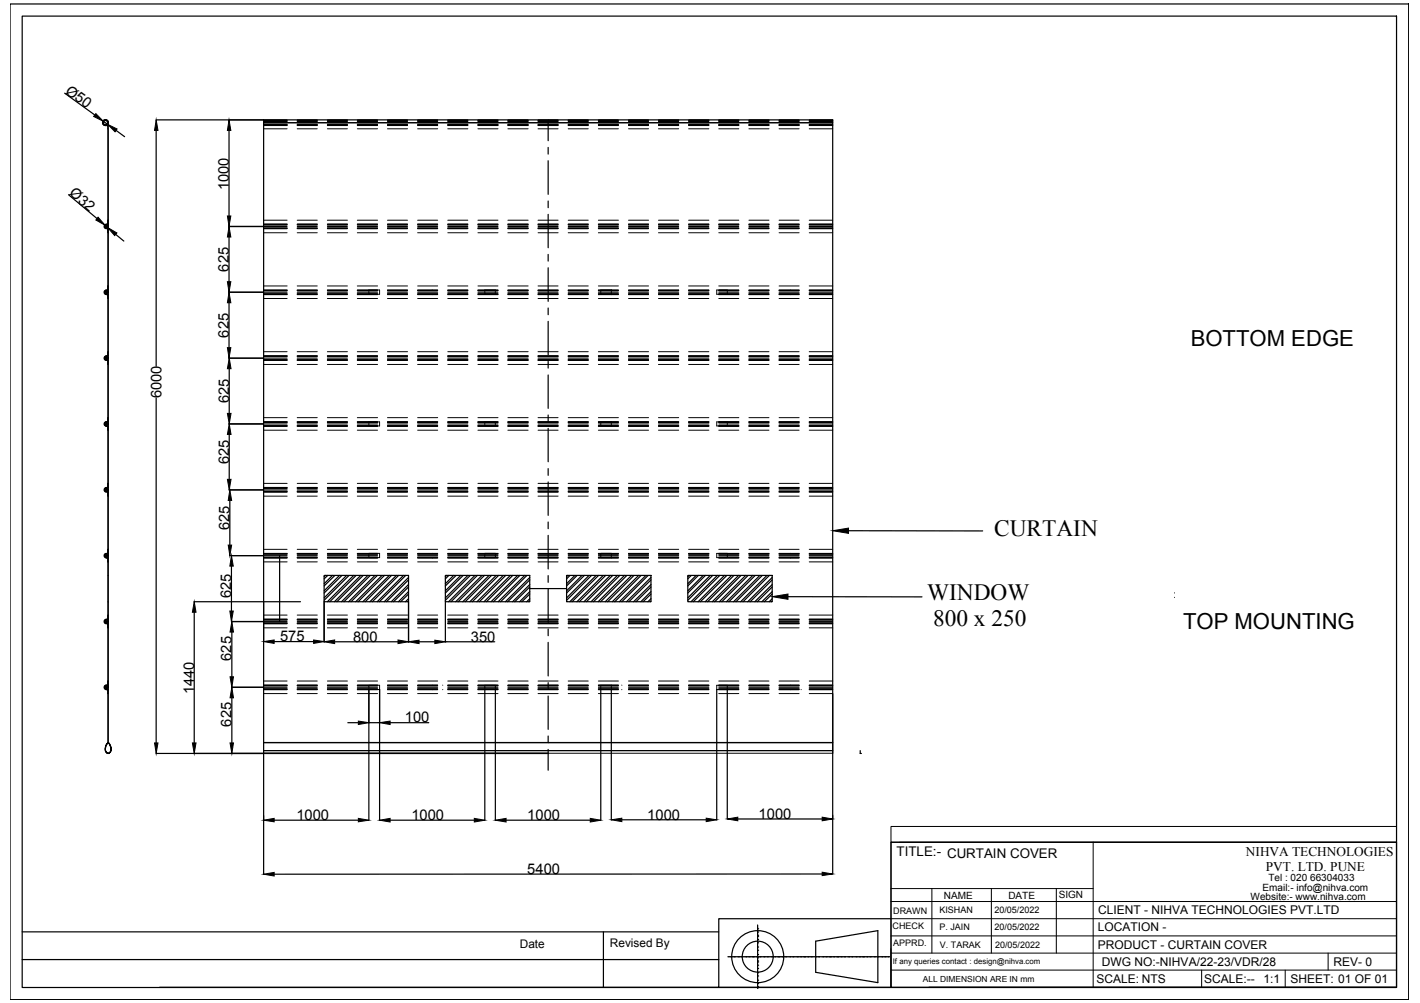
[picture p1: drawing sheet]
<svg xmlns="http://www.w3.org/2000/svg" width="297mm" height="210mm" viewBox="0 0 297 210" stroke-linecap="round" stroke-linejoin="round" font-family="sans-serif">
<!-- layer: 0 -->
<g fill="none" stroke="#000" stroke-width=".25">
<path d="M2.1 .8h292.6v208.4h-292.6zM4.6 3.4h287.5v203.3h-287.5zM13.5 19.5l6.3 4.6M21.6 25.4l.9 .6M22.6 25.7v.5l-.6 .1h.5l.1 .7v128.4v-129.7M22.6 25.7a.59 .59 0 0 0-.6-.6 .59 .59 0 0 0-.5 .6 .59 .59 0 0 0 .6 .6 .61 .61 0 0 1-.7-.6 .61 .61 0 0 1 .7-.7 .61 .61 0 0 1 .6 .7M24.3 27.3l1.8 1.3M32.7 25.1h141.5v157.8M32.7 27.3v49.4M47.9 27.3v17.9M55.1 25.1v.6h119.1M55.1 25.7v129.7"/>
<path d="M114.7 25.1v4.3M114.7 30.8v1.4M114.7 33.6v7.1M14.3 40.8l6 4.9M22 47.1l.5 .5M22.6 46.1v.8M22.6 47.8v.9M22.6 59.8v.9M24.2 49.1l1.7 1.3M47.9 47.4h7.2M47.9 49.6v9.4M114.7 42.1v1.4"/>
<path d="M114.7 44.9v6.9M114.7 53.2v1.4M114.7 56v7.1M22.6 61.6v.9M22.6 73.6v.9M22.6 75.4v.9M47.9 61.2h7.2M47.9 63.4v9.4M47.9 75h7.2M47.9 77.2v9.3M114.7 64.5v1.4M114.7 67.3v6.9"/>
<path d="M114.7 75.6v1.4M114.7 78.5v7M22.6 87.4v.9M22.6 89.2v.8M32.7 83.3v72.2M47.9 88.7h7.2M47.9 90.9v9.4M114.7 86.9v1.4M114.7 89.6v7M114.7 98.1v1.4M22.6 101.2v.9M22.6 102.9v.9"/>
<path d="M22.6 115v.9M22.6 116.7v.9M47.9 102.5h7.2M48.1 116.3h7M48.1 104.7v9.4M48.4 118.5v9.4M58.5 116.3v13.8M114.7 100.9v7M114.7 109.2v1.4M114.7 112v7.1M177.5 111.1h28.1M22.6 128.7v.9"/>
<path d="M22.6 130.5v.9M40.6 125.9h22.3M40.6 128.1v27.4M48.4 130.1h6.7M48.5 132.3v9.3M57.3 134.3h8.3M67.8 120.4h17.7v5.5h-17.7zM67.8 125.9v8.5M68.1 120.4l-.3 .3M68.6 120.4l-.8 .7M69.5 120.4l-1.7 1.8M70 134.3h13.3"/>
<path d="M70 120.4l-2.2 2.2M71 120.4l-3.2 3.2M71.5 120.4l-3.7 3.7M72.5 120.4l-4.7 4.7M73 120.4l-5.2 5.2M74 120.4l-5.5 5.5M74.5 120.4l-5.5 5.5M75.5 120.4l-5.5 5.5M76 120.4l-5.5 5.5M76.9 120.4l-5.5 5.5M77.5 120.4l-5.5 5.5M78.4 120.4l-5.5 5.5"/>
<path d="M78.9 120.4l-5.5 5.5M79.9 120.4l-5.5 5.5M80.4 120.4l-5.5 5.5M81.4 120.4l-5.5 5.5M81.9 120.4l-5.5 5.5M82.9 120.4l-5.5 5.5M83.4 120.4l-5.5 5.5M84.4 120.4l-5.5 5.5M84.9 120.4l-5.5 5.5M85.5 120.8l-5.1 5.1M85.5 122.3l-3.6 3.6M85.5 123.8l-2.2 2.1"/>
<path d="M85.5 125.3l-.7 .6M85.5 121.4l-4.7 4.5M85.5 122.8l-3.2 3.1M85.5 124.3l-1.7 1.6M85.5 125.8l-.2 .1M85.5 125.9v8.5M87.7 134.3h3.3M93.2 120.4h17.6v5.5h-17.6zM93.2 134.3h10.3M93.2 125.9v8.5M93.4 120.4l-.2 .3M93.9 120.4l-.7 .7"/>
<path d="M94.9 120.4l-1.7 1.8M95.4 120.4l-2.2 2.2M96.4 120.4l-3.2 3.2M96.9 120.4l-3.7 3.7M97.9 120.4l-4.7 4.7M98.4 120.4l-5.2 5.2M99.3 120.4l-5.5 5.5M99.9 120.4l-5.6 5.5M100.8 120.4l-5.5 5.5M101.3 120.4l-5.5 5.5M102.3 120.4l-5.5 5.5M102.8 120.4l-5.5 5.5"/>
<path d="M103.8 120.4l-5.5 5.5M104.3 120.4l-5.5 5.5M105.3 120.4l-5.5 5.5M105.8 120.4l-5.5 5.5M106.8 120.4l-5.6 5.5M107.3 120.4l-5.5 5.5M108.3 120.4l-5.6 5.5M108.7 120.4l-5.5 5.5M109.8 120.4l-5.6 5.5M110.2 120.4l-5.5 5.5M110.8 120.8l-5.1 5.1M110.8 122.3l-3.6 3.6"/>
<path d="M110.8 123.8l-2.1 2.1M110.8 125.3l-.6 .6M110.8 121.4l-4.6 4.5M110.8 122.8l-3.1 3.1M110.8 124.3l-1.6 1.6M110.8 125.8l-.2 .1M110.8 123.2h7.7M114.7 120.5v1.4M114.7 123.3v6.9M114.7 131.6v1.4M114.7 134.4v7.1M118.5 120.4h17.7v5.5h-17.7z"/>
<path d="M118.8 120.4l-.3 .3M119.2 120.4l-.7 .7M120.3 120.4l-1.8 1.8M120.7 120.4l-2.2 2.2M121.7 120.4l-3.2 3.2M122.2 120.4l-3.7 3.7M123.2 120.4l-4.7 4.7M123.7 120.4l-5.2 5.2M124.7 120.4l-5.5 5.5M125.2 120.4l-5.5 5.5M126.2 120.4l-5.5 5.5M126.7 120.4l-5.5 5.5"/>
<path d="M127.7 120.4l-5.5 5.5M128.2 120.4l-5.5 5.5M129.1 120.4l-5.5 5.5M129.7 120.4l-5.6 5.5M130.6 120.4l-5.5 5.5M131.1 120.4l-5.5 5.5M132.1 120.4l-5.5 5.5M132.6 120.4l-5.5 5.5M133.6 120.4l-5.5 5.5M134.1 120.4l-5.5 5.5M135.1 120.4l-5.5 5.5M135.6 120.4l-5.5 5.5"/>
<path d="M136.2 120.8l-5.2 5.1M136.2 122.3l-3.7 3.6M136.2 123.8l-2.1 2.1M136.2 125.3l-.7 .6M136.2 121.4l-4.6 4.5M136.2 122.8l-3.2 3.1M136.2 124.3l-1.7 1.6M136.2 125.8l-.2 .1M143.9 120.4h17.6v5.5h-17.6zM144.1 120.4l-.2 .3M144.6 120.4l-.7 .7M145.6 120.4l-1.7 1.8"/>
<path d="M146.1 120.4l-2.2 2.2M147.1 120.4l-3.2 3.2M147.6 120.4l-3.7 3.7M148.6 120.4l-4.7 4.7M149.1 120.4l-5.2 5.2M150.1 120.4l-5.5 5.5M150.6 120.4l-5.6 5.5M151.5 120.4l-5.5 5.5M152 120.4l-5.5 5.5M153 120.4l-5.5 5.5M153.5 120.4l-5.5 5.5M154.5 120.4l-5.5 5.5"/>
<path d="M155 120.4l-5.5 5.5M156 120.4l-5.5 5.5M156.5 120.4l-5.5 5.5M157.5 120.4l-5.5 5.5M158 120.4l-5.5 5.5M158.9 120.4l-5.5 5.5M159.5 120.4l-5.5 5.5M160.4 120.4l-5.5 5.5M160.9 120.4l-5.5 5.5M161.5 120.8l-5.1 5.1M161.5 122.3l-3.6 3.6M161.5 123.8l-2.1 2.1"/>
<path d="M161.5 125.3l-.6 .6M161.5 121.4l-4.6 4.5M161.5 122.8l-3.1 3.1M161.5 124.3l-1.6 1.6M161.5 125.8l-.1 .1M164.8 124.9h28.1M22.4 155.6l.2-.2a1.47 1.47 0 0 0-.1 2.2l.1 .1-.1-.1a1.12 1.12 0 0 1-.3-1.6zM22.6 142.5v.9M22.6 144.3v.8M22.6 155.4a1.26 1.26 0 0 1 0 2.3v-.1a1.02 1.02 0 0 0 .4-1.6zM32.7 157.7h82h-59.6M48.5 143.8h6.6"/>
<path d="M48.5 146v9.5M55.1 157.1v.6M55.1 157.7v25.3M72.8 151.2h2.2M77.2 144.3v27.3M77.2 151.2h2.2M79.4 144.3v27.3M81.6 151.2h8.1M101.4 144.3v27.3M103.6 144.3v27.3M114.7 142.9v1.4M114.7 145.7v6.9"/>
<path d="M114.7 154v1.4M114.7 156.8v4.4M125.7 144.3v27.3M127.9 144.3v27.3M149.9 144.3v27.3M152.1 144.3v27.1M174.2 155.4h-119.1v1.7h119.1M179.9 157.7h.1M179.9 157.1v.6M57.3 171.6h17.7M81.6 171.6h17.6M105.9 171.6h17.6"/>
<path d="M130.1 171.6h17.6M154.3 171.4h17.7M186.4 176.3h105.7v30.3h-105.7zM4.6 195h145.8M126.2 195v11.7M158.5 200v.2M158.5 199.8h.1M158.5 199.1v.4M158.5 198.9h.1M158.5 198.4v.3M158.5 198.2h.1M158.5 197.7v.3"/>
<path d="M158.5 197.5v.2M158.5 197.3h.1M158.5 196.8v.3M158.5 196.6h.1M158.5 196.2v.2M158.5 195.9h.1M158.5 195.7h.1M158.5 195.3v.2M158.5 195.1h.1M158.5 194.6v.2M158.5 194.4h.1M158.5 194v.2"/>
<path d="M158.5 193.7v.3M158.5 193.6v.1M158.5 194.2v.1M158.5 194.4v.1M158.5 194.9v.1M158.5 195.1v.1M158.5 195.6v.1M158.5 195.8v.1M158.5 196v.1M158.5 196.5v.1M158.5 196.7v.1M158.5 197.1v.2"/>
<path d="M158.5 197.3v.2M158.5 198v.1M158.5 198.2v.2M158.5 198.7v.1M158.5 198.9v.1M158.5 199.6v.1M158.5 199.8v.1M170.6 197l13-2.2v10.8l-13-2.1zM172 182.9l-114.7 .1M186.4 192.3h-36v14.3h-117M4.6 200.8h145.8M150.4 206.6h36"/>
<path d="M152.3 200.2h.1M152.4 200.2h.5M152.9 200.2h.1M152.9 200.2h.2M153.1 200.2h.4M153.6 200.2h.1M153.8 200.2h.6M154.5 200.2h.1M154.7 200.2h.4M155.1 200.2h.1M155.2 200.2h.1M155.3 200.2h.3"/>
<path d="M155.6 200.2h.4M156 200.2h.1M156.1 200.2h.1M156.2 200.2h.3M156.5 200.2h.2M156.7 200.2h.1M156.7 200.2h.2M156.9 200.2h.3M157.2 200.2h.1M157.4 200.2h.1M157.4 200.2h.2M157.6 200.2h.1"/>
<path d="M157.6 200.2h.2M157.8 200.2h.3M158.1 200.2h.1M158.3 200.2h.1M158.5 200.2h.2M158.5 206.7h.1M158.5 206.5h.1M158.5 206v.3M158.5 205.8h.1M158.5 205.3v.3M158.5 205.1h.1M158.5 204.8v.3"/>
<path d="M158.5 204.5v.2M158.5 204.2h.1M158.5 203.8v.4M158.5 203.6h.1M158.5 203.1v.4M158.5 202.9v.2M158.5 202.7h.1M158.5 202.2v.4M158.5 202h.1M158.5 201.5v.5M158.5 201.3h.1M158.5 201.1h.1"/>
<path d="M158.5 200.6v.5M158.5 200.4h.1M158.5 200.3v.1M158.5 200.5v.1M158.5 201.2v.1M158.5 201.4v.1M158.5 202v.2M158.5 202.7v.1M158.5 203.6v.1M158.5 204.3v.1M158.5 205.2v.1M158.5 205.6v.2"/>
<path d="M158.5 205.9v.1M158.5 206.3v.1M158.5 206.5v.2M158.5 206.7v.2M158.8 200.2h.1M158.9 200.2h.1M159 200.2h.3M159.4 200.2h.2M159.7 200.2h.1M159.8 200.2h.1M159.9 200.2h.4M160.3 200.2h.2"/>
<path d="M160.5 200.2h.1M160.6 200.2h.4M161 200.2h.2M161.2 200.2h.2M161.4 200.2h.1M161.4 200.2h.5M161.9 200.2h.1M162.1 200.2h.1M162.1 200.2h.4M162.6 200.2h.1M162.8 200.2h.1M163 200.2h.1"/>
<path d="M163 200.2h.4M163.5 200.2h.1M163.6 200.2h.1M163.7 200.2h.1M163.9 200.2h.2M164.2 200.2h.1M164.3 200.2h.1M164.4 200.2h.1M164.5 200.2h.2M164.7 200.2h.3M165 200.2h.2M165.2 200.2h.1"/>
<path d="M165.3 200.2h.1M165.4 200.2h.3M165.7 200.2h.1M165.9 200.2h.1M165.9 200.2h.2M166.1 200.2h.3M166.4 200.2h.2M166.6 200.2h.1M166.8 200.2h.1M167 200.2h.2M167.3 200.2h.1M167.5 200.2h.1"/>
<path d="M167.7 200.2h.2M168 200.2h.1M168.1 200.2h.1M168.2 200.2h.1M168.3 200.2h.1M168.4 200.2h.1M168.6 200.2h.2M168.9 200.2h.1M169 200.2h.1M169.1 200.2h.1M169.2 200.2h.3M169.5 200.2h.2"/>
<path d="M169.7 200.2h.1M169.7 200.2h.2M169.9 200.2h.2M170.1 200.2h.3M170.4 200.2h.1M170.6 200.2h.1M170.6 200.2h.2M170.8 200.2h.3M171.1 200.2h.1M171.3 200.2h.1M171.5 200.2h.4M172 200.2h.1"/>
<path d="M172.2 200.2h.1M172.4 200.2h.2M172.7 200.2h.1M172.8 200.2h.1M172.9 200.2h.1M173 200.2h.3M173.3 200.2h.2M173.5 200.2h.1M173.6 200.2h.1M173.7 200.2h.1M173.8 200.2h.1M173.9 200.2h.3"/>
<path d="M174.2 200.2h.2M174.4 200.2h.1M174.4 200.2h.2M174.6 200.2h.3M174.9 200.2h.1M175.1 200.2h.1M175.3 200.2h.1M175.3 200.2h.2M175.5 200.2h.3M175.8 200.2h.1M176 200.2h.1M176.2 200.2h.2"/>
<path d="M176.5 200.2h.1M176.6 200.2h.1M176.7 200.2h.1M176.9 200.2h.4M177.4 200.2h.1M177.5 200.2h.1M177.6 200.2h.1M177.7 200.2h.5M178.2 200.2h.1M178.3 200.2h.1M178.4 200.2h.7M179.1 200.2h.1"/>
<path d="M179.1 200.2h.2M179.3 200.2h.4M179.8 200.2h.1M180 200.2h.4M180.5 200.2h.1M180.7 200.2h.1M180.9 200.2h.4M181.3 200.2h.1M181.4 200.2h.1M181.6 200.2h.4M182 200.2h.1M182.1 200.2h.1"/>
<path d="M182.2 200.2h.2M182.4 200.2h.5M182.9 200.2h.1M183 200.2h.1M183.1 200.2h.3M183.4 200.2h.1M183.6 200.2h.1M183.6 200.2h.2M183.8 200.2h.3M184.1 200.2h.2M184.3 200.2h.1M184.5 200.2h.1"/>
<path d="M184.7 200.2h.2M185 200.2h.1M185.2 200.2h.1M185.4 200.2h.2M185.7 200.2h.1M185.8 200.2h.1M185.9 200.2h.1M194.3 206.6h97.8"/>
<circle cx="22.1" cy="25.7" r=".57"/>
<circle cx="22.1" cy="25.7" r=".44"/>
<circle cx="22.3" cy="47.4" r=".36"/>
<circle cx="22.3" cy="47.4" r=".28"/>
<circle cx="22.3" cy="47.4" r=".06"/>
<circle cx="22.3" cy="61.1" r=".36"/>
<circle cx="22.3" cy="74.9" r=".36"/>
<circle cx="22.3" cy="74.9" r=".28"/>
<circle cx="22.3" cy="61.1" r=".28"/>
<circle cx="22.3" cy="61.1" r=".06"/>
<circle cx="22.3" cy="74.9" r=".06"/>
<circle cx="22.3" cy="88.7" r=".36"/>
<circle cx="22.3" cy="88.7" r=".28"/>
<circle cx="22.3" cy="88.7" r=".06"/>
<circle cx="22.3" cy="116.3" r=".36"/>
<circle cx="22.3" cy="102.5" r=".36"/>
<circle cx="22.3" cy="116.3" r=".28"/>
<circle cx="22.3" cy="102.5" r=".28"/>
<circle cx="22.3" cy="102.5" r=".06"/>
<circle cx="22.3" cy="116.3" r=".06"/>
<circle cx="22.3" cy="130.1" r=".36"/>
<circle cx="22.3" cy="130.1" r=".28"/>
<circle cx="22.3" cy="130.1" r=".06"/>
<circle cx="22.3" cy="143.8" r=".36"/>
<circle cx="22.3" cy="143.8" r=".28"/>
<circle cx="22.3" cy="143.8" r=".06"/>
<circle cx="158.5" cy="200.2" r="5.4"/>
<circle cx="158.5" cy="200.2" r="3.2"/>
</g>
<g fill="none" stroke="#000" stroke-width=".21">
<path d="M55.1 27h5M55.1 25.7h119.1M55.1 26.2h5M55.1 25.1h5M55.1 26.1h5M55.1 25.3h5M55.1 26h5M55.1 25.4h5M62.2 27h4.2M62.2 26.2h4.2M62.2 25.1h4.2M62.2 26.1h4.2"/>
<path d="M62.2 25.3h4.2M62.2 26h4.2M62.2 25.4h4.2M68.5 27h4.2M68.5 26.2h4.2M68.5 25.1h4.2M68.5 26.1h4.2M68.5 25.3h4.2M68.5 26h4.2M68.5 25.4h4.2M74.7 27h4.3M74.7 26.2h4.3"/>
<path d="M74.7 25.1h4.3M74.7 26.1h4.3M74.7 25.3h4.3M74.7 26h4.3M74.7 25.4h4.3M81.1 27h4.1M81.1 26.2h4.1M81.1 25.1h4.1M81.1 26.1h4.1M81.1 25.3h4.1M81.1 26h4.1M81.1 25.4h4.1"/>
<path d="M87.4 27h4.2M87.4 26.2h4.2M87.4 25.1h4.2M87.4 26.1h4.2M87.4 25.3h4.2M87.4 26h4.2M87.4 25.4h4.2M93.7 27h4.2M93.7 26.2h4.2M93.7 25.1h4.2M93.7 26.1h4.2M93.7 25.3h4.2"/>
<path d="M93.7 26h4.2M93.7 25.4h4.2M100 27h4.2M100 26.2h4.2M100 25.1h4.2M100 26.1h4.2M100 25.3h4.2M100 26h4.2M100 25.4h4.2M106.2 27h4.3M106.2 26.2h4.3M106.2 25.1h4.3"/>
<path d="M106.2 26.1h4.3M106.2 25.3h4.3M106.2 26h4.3M106.2 25.4h4.3M112.6 27h4.1M112.6 26.2h4.1M112.6 25.1h4.1M112.6 26.1h4.1M112.6 25.3h4.1M112.6 26h4.1M112.6 25.4h4.1M118.9 27h4.1"/>
<path d="M118.9 26.2h4.1M118.9 25.1h4.1M118.9 26.1h4.1M118.9 25.3h4.1M118.9 26h4.1M118.9 25.4h4.1M125.2 27h4.2M125.2 26.2h4.2M125.2 25.1h4.2M125.2 26.1h4.2M125.2 25.3h4.2M125.2 26h4.2"/>
<path d="M125.2 25.4h4.2M131.5 27h4.2M131.5 26.2h4.2M131.5 25.1h4.2M131.5 26.1h4.2M131.5 25.3h4.2M131.5 26h4.2M131.5 25.4h4.2M137.7 27h4.3M137.7 26.2h4.3M137.7 25.1h4.3M137.7 26.1h4.3"/>
<path d="M137.7 25.3h4.3M137.7 26h4.3M137.7 25.4h4.3M144 27h4.3M144 26.2h4.3M144 25.1h4.3M144 26.1h4.3M144 25.3h4.3M144 26h4.3M144 25.4h4.3M150.4 27h4.1M150.4 26.2h4.1"/>
<path d="M150.4 25.1h4.1M150.4 26.1h4.1M150.4 25.3h4.1M150.4 26h4.1M150.4 25.4h4.1M156.7 27h4.2M156.7 26.2h4.2M156.7 25.1h4.2M156.7 26.1h4.2M156.7 25.3h4.2M156.7 26h4.2M156.7 25.4h4.2"/>
<path d="M163 27h4.2M163 26.2h4.2M163 25.1h4.2M163 26.1h4.2M163 25.3h4.2M163 26h4.2M163 25.4h4.2M169.3 27h4.9M169.3 26.2h4.9M169.3 25.1h4.9M169.3 26.1h4.9M169.3 25.3h4.9"/>
<path d="M169.3 26h4.9M169.3 25.4h4.9M22.3 47.4h.3M22.6 46.1l-.1 .8h-.3a.49 .49 0 0 0-.4 .5 .49 .49 0 0 0 .4 .5h.3l.1 .8M22.6 46.9h-.3a.45 .45 0 0 0-.5 .5 .45 .45 0 0 0 .5 .4h.3M22.6 59.8l-.1 .9h-.3a.49 .49 0 0 0-.4 .5 .49 .49 0 0 0 .4 .5h.3l.1 .8M55.1 46.9h5M55.1 59.8h5M55.1 47.8h5M55.1 48.7h5M55.1 46.1h5M55.1 47.9h5"/>
<path d="M55.1 47.7h5M55.1 47h5M55.1 47.1h5M55.1 47.4h5M62.2 46.9h4.2M62.2 59.8h4.2M62.2 47.8h4.2M62.2 48.7h4.2M62.2 46.1h4.2M62.2 47.9h4.2M62.2 47.7h4.2M62.2 47h4.2"/>
<path d="M62.2 47.1h4.2M62.2 47.4h4.2M68.5 46.9h4.2M68.5 59.8h4.2M68.5 47.8h4.2M68.5 48.7h4.2M68.5 46.1h4.2M68.5 47.9h4.2M68.5 47.7h4.2M68.5 47h4.2M68.5 47.1h4.2M68.5 47.4h4.2"/>
<path d="M74.7 46.9h4.3M74.7 59.8h4.3M74.7 47.8h4.3M74.7 48.7h4.3M74.7 46.1h4.3M74.7 47.9h4.3M74.7 47.7h4.3M74.7 47h4.3M74.7 47.1h4.3M74.7 47.4h4.3M81.1 46.9h4.1M81.1 59.8h4.1"/>
<path d="M81.1 47.8h4.1M81.1 48.7h4.1M81.1 46.1h4.1M81.1 47.9h4.1M81.1 47.7h4.1M81.1 47h4.1M81.1 47.1h4.1M81.1 47.4h4.1M87.4 46.9h4.2M87.4 59.8h4.2M87.4 47.8h4.2M87.4 48.7h4.2"/>
<path d="M87.4 46.1h4.2M87.4 47.9h4.2M87.4 47.7h4.2M87.4 47h4.2M87.4 47.1h4.2M87.4 47.4h4.2M93.7 46.9h4.2M93.7 59.8h4.2M93.7 47.8h4.2M93.7 48.7h4.2M93.7 46.1h4.2M93.7 47.9h4.2"/>
<path d="M93.7 47.7h4.2M93.7 47h4.2M93.7 47.1h4.2M93.7 47.4h4.2M100 46.9h4.2M100 59.8h4.2M100 47.8h4.2M100 48.7h4.2M100 46.1h4.2M100 47.9h4.2M100 47.7h4.2M100 47h4.2"/>
<path d="M100 47.1h4.2M100 47.4h4.2M106.2 46.9h4.3M106.2 59.8h4.3M106.2 47.8h4.3M106.2 48.7h4.3M106.2 46.1h4.3M106.2 47.9h4.3M106.2 47.7h4.3M106.2 47h4.3M106.2 47.1h4.3M106.2 47.4h4.3"/>
<path d="M112.6 46.9h4.1M112.6 59.8h4.1M112.6 47.8h4.1M112.6 48.7h4.1M112.6 46.1h4.1M112.6 47.9h4.1M112.6 47.7h4.1M112.6 47h4.1M112.6 47.1h4.1M112.6 47.4h4.1M118.9 46.9h4.1M118.9 59.8h4.1"/>
<path d="M118.9 47.8h4.1M118.9 48.7h4.1M118.9 46.1h4.1M118.9 47.9h4.1M118.9 47.7h4.1M118.9 47h4.1M118.9 47.1h4.1M118.9 47.4h4.1M125.2 46.9h4.2M125.2 59.8h4.2M125.2 47.8h4.2M125.2 48.7h4.2"/>
<path d="M125.2 46.1h4.2M125.2 47.9h4.2M125.2 47.7h4.2M125.2 47h4.2M125.2 47.1h4.2M125.2 47.4h4.2M131.5 46.9h4.2M131.5 59.8h4.2M131.5 47.8h4.2M131.5 48.7h4.2M131.5 46.1h4.2M131.5 47.9h4.2"/>
<path d="M131.5 47.7h4.2M131.5 47h4.2M131.5 47.1h4.2M131.5 47.4h4.2M137.7 46.9h4.3M137.7 59.8h4.3M137.7 47.8h4.3M137.7 48.7h4.3M137.7 46.1h4.3M137.7 47.9h4.3M137.7 47.7h4.3M137.7 47h4.3"/>
<path d="M137.7 47.1h4.3M137.7 47.4h4.3M144 46.9h4.3M144 59.8h4.3M144 47.8h4.3M144 48.7h4.3M144 46.1h4.3M144 47.9h4.3M144 47.7h4.3M144 47h4.3M144 47.1h4.3M144 47.4h4.3"/>
<path d="M150.4 46.9h4.1M150.4 59.8h4.1M150.4 47.8h4.1M150.4 48.7h4.1M150.4 46.1h4.1M150.4 47.9h4.1M150.4 47.7h4.1M150.4 47h4.1M150.4 47.1h4.1M150.4 47.4h4.1M156.7 46.9h4.2M156.7 59.8h4.2"/>
<path d="M156.7 47.8h4.2M156.7 48.7h4.2M156.7 46.1h4.2M156.7 47.9h4.2M156.7 47.7h4.2M156.7 47h4.2M156.7 47.1h4.2M156.7 47.4h4.2M163 46.9h4.2M163 59.8h4.2M163 47.8h4.2M163 48.7h4.2"/>
<path d="M163 46.1h4.2M163 47.9h4.2M163 47.7h4.2M163 47h4.2M163 47.1h4.2M163 47.4h4.2M169.3 46.9h4.9M169.3 59.8h4.9M169.3 47.8h4.9M169.3 48.7h4.9M169.3 46.1h4.9M169.3 47.9h4.9"/>
<path d="M169.3 47.7h4.9M169.3 47h4.9M169.3 47.1h4.9M169.3 47.4h4.9M22.2 60.7h.1M22.2 61.6v.1M22.3 61.2h.3M22.3 75h.3M22.6 73.6l-.1 .9h-.3a.49 .49 0 0 0-.4 .4 .49 .49 0 0 0 .4 .5h.3l.1 .9M22.6 74.5h-.3a.45 .45 0 0 0-.5 .4 .45 .45 0 0 0 .5 .5h.3M22.6 60.7h-.3a.44 .44 0 0 0-.5 .5 .44 .44 0 0 0 .5 .4h.3M55.1 74.5h5"/>
<path d="M55.1 61.6h5M55.1 75.4h5M55.1 76.3h5M55.1 73.6h5M55.1 62.5h5M55.1 60.7h5M55.1 61.7h5M55.1 75.3h5M55.1 74.6h5M55.1 74.7h5M55.1 61.5h5M55.1 60.8h5"/>
<path d="M55.1 60.9h5M55.1 61.2h5M55.1 75h5M62.2 74.5h4.2M62.2 61.6h4.2M62.2 75.4h4.2M62.2 76.3h4.2M62.2 73.6h4.2M62.2 62.5h4.2M62.2 60.7h4.2M62.2 61.7h4.2M62.2 75.3h4.2"/>
<path d="M62.2 74.6h4.2M62.2 74.7h4.2M62.2 61.5h4.2M62.2 60.8h4.2M62.2 60.9h4.2M62.2 61.2h4.2M62.2 75h4.2M68.5 74.5h4.2M68.5 61.6h4.2M68.5 75.4h4.2M68.5 76.3h4.2M68.5 73.6h4.2"/>
<path d="M68.5 62.5h4.2M68.5 60.7h4.2M68.5 61.7h4.2M68.5 75.3h4.2M68.5 74.6h4.2M68.5 74.7h4.2M68.5 61.5h4.2M68.5 60.8h4.2M68.5 60.9h4.2M68.5 61.2h4.2M68.5 75h4.2M74.7 74.5h4.3"/>
<path d="M74.7 60.7h4.7v.9h-4.7M74.7 75.4h4.3M74.7 76.3h4.3M74.7 73.6h4.3M74.7 62.5h4.3M74.7 61.7h4.3M74.7 75.3h4.3M74.7 74.6h4.3M74.7 74.7h4.3M74.7 61.5h4.3M74.7 60.8h4.3M74.7 60.9h4.3"/>
<path d="M74.7 61.2h4.3M74.7 75h4.3M77.2 60.7v.9M81.1 74.5h4.1M81.1 61.6h4.1M81.1 75.4h4.1M81.1 76.3h4.1M81.1 73.6h4.1M81.1 62.5h4.1M81.1 60.7h4.1M81.1 61.7h4.1M81.1 75.3h4.1"/>
<path d="M81.1 74.6h4.1M81.1 74.7h4.1M81.1 61.5h4.1M81.1 60.8h4.1M81.1 60.9h4.1M81.1 61.2h4.1M81.1 75h4.1M87.4 74.5h4.2M87.4 61.6h4.2M87.4 75.4h4.2M87.4 76.3h4.2M87.4 73.6h4.2"/>
<path d="M87.4 62.5h4.2M87.4 60.7h4.2M87.4 61.7h4.2M87.4 75.3h4.2M87.4 74.6h4.2M87.4 74.7h4.2M87.4 61.5h4.2M87.4 60.8h4.2M87.4 60.9h4.2M87.4 61.2h4.2M87.4 75h4.2M90.4 60.7h.1"/>
<path d="M90.4 61.6v.1M93.7 74.5h4.2M93.7 61.6h4.2M93.7 75.4h4.2M93.7 76.3h4.2M93.7 73.6h4.2M93.7 62.5h4.2M93.7 60.7h4.2M93.7 61.7h4.2M93.7 75.3h4.2M93.7 74.6h4.2M93.7 74.7h4.2"/>
<path d="M93.7 61.5h4.2M93.7 60.8h4.2M93.7 60.9h4.2M93.7 61.2h4.2M93.7 75h4.2M100 74.5h4.2M100 61.6h4.2M100 75.4h4.2M100 76.3h4.2M100 73.6h4.2M100 62.5h4.2M100 60.7h4.2"/>
<path d="M100 61.7h4.2M100 75.3h4.2M100 74.6h4.2M100 74.7h4.2M100 61.5h4.2M100 60.8h4.2M100 60.9h4.2M100 61.2h4.2M100 75h4.2M101.4 60.7v.9M103.6 60.7v.9M106.2 74.5h4.3"/>
<path d="M106.2 61.6h4.3M106.2 75.4h4.3M106.2 76.3h4.3M106.2 73.6h4.3M106.2 62.5h4.3M106.2 60.7h4.3M106.2 61.7h4.3M106.2 75.3h4.3M106.2 74.6h4.3M106.2 74.7h4.3M106.2 61.5h4.3M106.2 60.8h4.3"/>
<path d="M106.2 60.9h4.3M106.2 61.2h4.3M106.2 75h4.3M112.6 74.5h4.1M112.6 61.6h4.1M112.6 75.4h4.1M112.6 76.3h4.1M112.6 73.6h4.1M112.6 62.5h4.1M112.6 60.7h4.1M112.6 61.7h4.1M112.6 75.3h4.1"/>
<path d="M112.6 74.6h4.1M112.6 74.7h4.1M112.6 61.5h4.1M112.6 60.8h4.1M112.6 60.9h4.1M112.6 61.2h4.1M112.6 75h4.1M118.9 74.5h4.1M118.9 61.6h4.1M118.9 75.4h4.1M118.9 76.3h4.1M118.9 73.6h4.1"/>
<path d="M118.9 62.5h4.1M118.9 60.7h4.1M118.9 61.7h4.1M118.9 75.3h4.1M118.9 74.6h4.1M118.9 74.7h4.1M118.9 61.5h4.1M118.9 60.8h4.1M118.9 60.9h4.1M118.9 61.2h4.1M118.9 75h4.1M125.2 74.5h4.2"/>
<path d="M125.2 61.6h4.2M125.2 75.4h4.2M125.2 76.3h4.2M125.2 73.6h4.2M125.2 62.5h4.2M125.2 60.7h4.2M125.2 61.7h4.2M125.2 75.3h4.2M125.2 74.6h4.2M125.2 74.7h4.2M125.2 61.5h4.2M125.2 60.8h4.2"/>
<path d="M125.2 60.9h4.2M125.2 61.2h4.2M125.2 75h4.2M125.7 60.7v.9M127.9 60.7v1M131.5 74.5h4.2M131.5 61.6h4.2M131.5 75.4h4.2M131.5 76.3h4.2M131.5 73.6h4.2M131.5 62.5h4.2M131.5 60.7h4.2"/>
<path d="M131.5 61.7h4.2M131.5 75.3h4.2M131.5 74.6h4.2M131.5 74.7h4.2M131.5 61.5h4.2M131.5 60.8h4.2M131.5 60.9h4.2M131.5 61.2h4.2M131.5 75h4.2M137.7 74.5h4.3M137.7 61.6h4.3M137.7 75.4h4.3"/>
<path d="M137.7 76.3h4.3M137.7 73.6h4.3M137.7 62.5h4.3M137.7 60.7h4.3M137.7 61.7h4.3M137.7 75.3h4.3M137.7 74.6h4.3M137.7 74.7h4.3M137.7 61.5h4.3M137.7 60.8h4.3M137.7 60.9h4.3M137.7 61.2h4.3"/>
<path d="M137.7 75h4.3M144 74.5h4.3M144 61.6h4.3M144 75.4h4.3M144 76.3h4.3M144 73.6h4.3M144 62.5h4.3M144 60.7h4.3M144 61.7h4.3M144 75.3h4.3M144 74.6h4.3M144 74.7h4.3"/>
<path d="M144 61.5h4.3M144 60.8h4.3M144 60.9h4.3M144 61.2h4.3M144 75h4.3M150.4 74.5h4.1M150.4 75.4h4.1M150.4 76.3h4.1M150.4 73.6h4.1M150.4 62.5h4.1M150.4 61.7h4.1M150.4 75.3h4.1"/>
<path d="M150.4 74.6h4.1M150.4 74.7h4.1M150.4 61.5h4.1M150.4 60.8h4.1M150.4 60.9h4.1M150.4 61.2h4.1M150.4 75h4.1M152.1 60.7v.9M154.5 60.7h-4.6v.9h4.6M156.7 74.5h4.2M156.7 61.6h4.2M156.7 75.4h4.2"/>
<path d="M156.7 76.3h4.2M156.7 73.6h4.2M156.7 62.5h4.2M156.7 60.7h4.2M156.7 61.7h4.2M156.7 75.3h4.2M156.7 74.6h4.2M156.7 74.7h4.2M156.7 61.5h4.2M156.7 60.8h4.2M156.7 60.9h4.2M156.7 61.2h4.2"/>
<path d="M156.7 75h4.2M163 74.5h4.2M163 61.6h4.2M163 75.4h4.2M163 76.3h4.2M163 73.6h4.2M163 62.5h4.2M163 60.7h4.2M163 61.7h4.2M163 75.3h4.2M163 74.6h4.2M163 74.7h4.2"/>
<path d="M163 61.5h4.2M163 60.8h4.2M163 60.9h4.2M163 61.2h4.2M163 75h4.2M165.4 60.7h.1M165.4 61.6v.1M169.3 74.5h4.9M169.3 61.6h4.9M169.3 75.4h4.9M169.3 76.3h4.9M169.3 73.6h4.9"/>
<path d="M169.3 62.5h4.9M169.3 60.7h4.9M169.3 61.7h4.9M169.3 75.3h4.9M169.3 74.6h4.9M169.3 74.7h4.9M169.3 61.5h4.9M169.3 60.8h4.9M169.3 60.9h4.9M169.3 61.2h4.9M169.3 75h4.9M22.2 89.2h.3l.1 .8"/>
<path d="M22.2 88.3h.1M22.2 89.2h.1M22.3 88.7h.3M22.6 87.4l-.1 .9h-.3a.49 .49 0 0 0-.4 .4 .49 .49 0 0 0 .4 .5M22.6 88.3h-.3a.44 .44 0 0 0-.5 .4 .44 .44 0 0 0 .5 .5h.3M55.1 89.2h5M55.1 90h5M55.1 88.3h5M55.1 87.4h5M55.1 89.1h5M55.1 88.4h5M55.1 89h5"/>
<path d="M55.1 88.7h5M62.2 89.2h4.2M62.2 90h4.2M62.2 88.3h4.2M62.2 87.4h4.2M62.2 89.1h4.2M62.2 88.4h4.2M62.2 89h4.2M62.2 88.7h4.2M68.5 89.2h4.2M68.5 90h4.2M68.5 88.3h4.2"/>
<path d="M68.5 87.4h4.2M68.5 89.1h4.2M68.5 88.4h4.2M68.5 89h4.2M68.5 88.7h4.2M74.7 88.3h4.7v.8l-4.7 .1M74.7 89.2h4.3M74.7 90h4.3M74.7 87.4h4.3M74.7 89.1h4.3M74.7 88.4h4.3M74.7 89h4.3"/>
<path d="M74.7 88.7h4.3M77.2 88.3v.8M81.1 89.2h4.1M81.1 90h4.1M81.1 88.3h4.1M81.1 87.4h4.1M81.1 89.1h4.1M81.1 88.4h4.1M81.1 89h4.1M81.1 88.7h4.1M87.4 89.2h4.2M87.4 90h4.2"/>
<path d="M87.4 88.3h4.2M87.4 87.4h4.2M87.4 89.1h4.2M87.4 88.4h4.2M87.4 89h4.2M87.4 88.7h4.2M90.4 88.3h.1M90.4 89.2h.1M93.7 89.2h4.2M93.7 90h4.2M93.7 88.3h4.2M93.7 87.4h4.2"/>
<path d="M93.7 89.1h4.2M93.7 88.4h4.2M93.7 89h4.2M93.7 88.7h4.2M100 89.2h4.2M100 90h4.2M100 88.3h4.2M100 87.4h4.2M100 89.1h4.2M100 88.4h4.2M100 89h4.2M100 88.7h4.2"/>
<path d="M101.4 88.3v.8M103.6 88.3v.8M106.2 89.2h4.3M106.2 90h4.3M106.2 88.3h4.3M106.2 87.4h4.3M106.2 89.1h4.3M106.2 88.4h4.3M106.2 89h4.3M106.2 88.7h4.3M112.6 89.2h4.1M112.6 90h4.1"/>
<path d="M112.6 88.3h4.1M112.6 87.4h4.1M112.6 89.1h4.1M112.6 88.4h4.1M112.6 89h4.1M112.6 88.7h4.1M118.9 89.2h4.1M118.9 90h4.1M118.9 88.3h4.1M118.9 87.4h4.1M118.9 89.1h4.1M118.9 88.4h4.1"/>
<path d="M118.9 89h4.1M118.9 88.7h4.1M125.2 89.2h4.2M125.2 90h4.2M125.2 88.3h4.2M125.2 87.4h4.2M125.2 89.1h4.2M125.2 88.4h4.2M125.2 89h4.2M125.2 88.7h4.2M125.7 88.3v.8M127.9 88.3v.9"/>
<path d="M131.5 89.2h4.2M131.5 90h4.2M131.5 88.3h4.2M131.5 87.4h4.2M131.5 89.1h4.2M131.5 88.4h4.2M131.5 89h4.2M131.5 88.7h4.2M137.7 89.2h4.3M137.7 90h4.3M137.7 88.3h4.3M137.7 87.4h4.3"/>
<path d="M137.7 89.1h4.3M137.7 88.4h4.3M137.7 89h4.3M137.7 88.7h4.3M144 89.2h4.3M144 90h4.3M144 88.3h4.3M144 87.4h4.3M144 89.1h4.3M144 88.4h4.3M144 89h4.3M144 88.7h4.3"/>
<path d="M150.4 89.2h4.1M150.4 90h4.1M150.4 87.4h4.1M150.4 89.1h4.1M150.4 88.4h4.1M150.4 89h4.1M150.4 88.7h4.1M152.1 88.3v.8M154.5 88.3h-4.6v.8l4.6 .1M156.7 89.2h4.2M156.7 90h4.2M156.7 88.3h4.2"/>
<path d="M156.7 87.4h4.2M156.7 89.1h4.2M156.7 88.4h4.2M156.7 89h4.2M156.7 88.7h4.2M163 89.2h4.2M163 90h4.2M163 88.3h4.2M163 87.4h4.2M163 89.1h4.2M163 88.4h4.2M163 89h4.2"/>
<path d="M163 88.7h4.2M165.4 88.3h.1M165.4 89.2h.1M169.3 89.2h4.9M169.3 90h4.9M169.3 88.3h4.9M169.3 87.4h4.9M169.3 89.1h4.9M169.3 88.4h4.9M169.3 89h4.9M169.3 88.7h4.9M22.2 115.8a.49 .49 0 0 0-.4 .5 .49 .49 0 0 0 .4 .5"/>
<path d="M22.2 116.8h.3l.1 .8M22.2 115.8l.4 .1M22.2 115.8v.1M22.2 116.7v.1M22.3 115.9a.44 .44 0 0 0-.5 .4 .44 .44 0 0 0 .5 .4h.3M22.3 102.5h.3M22.3 116.3h.3M22.6 101.2l-.1 .8h-.3a.49 .49 0 0 0-.4 .5 .49 .49 0 0 0 .4 .5h.3l.1 .8M22.6 102.1h-.3a.45 .45 0 0 0-.5 .4 .45 .45 0 0 0 .5 .4h.3M22.6 115l-.1 .8M55.1 102h5M55.1 117.6h5"/>
<path d="M55.1 115.8h5M55.1 115h5M55.1 116.8h5M55.1 102.9h5M55.1 103.8h5M55.1 101.2h5M55.1 103h5M55.1 116.7h5M55.1 115.9h5M55.1 116.6h5M55.1 116h5M55.1 102.1h5"/>
<path d="M55.1 102.8h5M55.1 102.2h5M55.1 102.5h5M55.1 116.3h5M62.2 102h4.2M62.2 117.6h4.2M62.2 115.8h4.2M62.2 115h4.2M62.2 116.8h4.2M62.2 102.9h4.2M62.2 103.8h4.2M62.2 101.2h4.2"/>
<path d="M62.2 103h4.2M62.2 116.7h4.2M62.2 115.9h4.2M62.2 116.6h4.2M62.2 116h4.2M62.2 102.1h4.2M62.2 102.8h4.2M62.2 102.2h4.2M62.2 102.5h4.2M62.2 116.3h4.2M68.5 102h4.2M68.5 117.6h4.2"/>
<path d="M68.5 115.8h4.2M68.5 115h4.2M68.5 116.8h4.2M68.5 102.9h4.2M68.5 103.8h4.2M68.5 101.2h4.2M68.5 103h4.2M68.5 116.7h4.2M68.5 115.9h4.2M68.5 116.6h4.2M68.5 116h4.2M68.5 102.1h4.2"/>
<path d="M68.5 102.8h4.2M68.5 102.2h4.2M68.5 102.5h4.2M68.5 116.3h4.2M74.7 102h4.3M74.7 117.6h4.3M74.7 115.8h4.7v.9h-4.7M74.7 115h4.3M74.7 116.8h4.3M74.7 102.9h4.3M74.7 103.8h4.3M74.7 101.2h4.3"/>
<path d="M74.7 103h4.3M74.7 116.7h4.3M74.7 115.9h4.3M74.7 116.6h4.3M74.7 116h4.3M74.7 102.1h4.3M74.7 102.8h4.3M74.7 102.2h4.3M74.7 102.5h4.3M74.7 116.3h4.3M77.2 115.8v.9M81.1 102h4.1"/>
<path d="M81.1 117.6h4.1M81.1 115.8h4.1M81.1 115h4.1M81.1 116.8h4.1M81.1 102.9h4.1M81.1 103.8h4.1M81.1 101.2h4.1M81.1 103h4.1M81.1 116.7h4.1M81.1 115.9h4.1M81.1 116.6h4.1M81.1 116h4.1"/>
<path d="M81.1 102.1h4.1M81.1 102.8h4.1M81.1 102.2h4.1M81.1 102.5h4.1M81.1 116.3h4.1M87.4 102h4.2M87.4 117.6h4.2M87.4 115.8h4.2M87.4 115h4.2M87.4 116.8h4.2M87.4 102.9h4.2M87.4 103.8h4.2"/>
<path d="M87.4 101.2h4.2M87.4 103h4.2M87.4 116.7h4.2M87.4 115.9h4.2M87.4 116.6h4.2M87.4 116h4.2M87.4 102.1h4.2M87.4 102.8h4.2M87.4 102.2h4.2M87.4 102.5h4.2M87.4 116.3h4.2M90.4 115.8v.1"/>
<path d="M90.4 116.7v.1M93.7 102h4.2M93.7 117.6h4.2M93.7 115.8h4.2M93.7 115h4.2M93.7 116.8h4.2M93.7 102.9h4.2M93.7 103.8h4.2M93.7 101.2h4.2M93.7 103h4.2M93.7 116.7h4.2M93.7 115.9h4.2"/>
<path d="M93.7 116.6h4.2M93.7 116h4.2M93.7 102.1h4.2M93.7 102.8h4.2M93.7 102.2h4.2M93.7 102.5h4.2M93.7 116.3h4.2M100 102h4.2M100 117.6h4.2M100 115.8h4.2M100 115h4.2M100 116.8h4.2"/>
<path d="M100 102.9h4.2M100 103.8h4.2M100 101.2h4.2M100 103h4.2M100 116.7h4.2M100 115.9h4.2M100 116.6h4.2M100 116h4.2M100 102.1h4.2M100 102.8h4.2M100 102.2h4.2M100 102.5h4.2"/>
<path d="M100 116.3h4.2M101.4 115.8v.9M103.6 115.8v.9M106.2 102h4.3M106.2 117.6h4.3M106.2 115.8h4.3M106.2 115h4.3M106.2 116.8h4.3M106.2 102.9h4.3M106.2 103.8h4.3M106.2 101.2h4.3M106.2 103h4.3"/>
<path d="M106.2 116.7h4.3M106.2 115.9h4.3M106.2 116.6h4.3M106.2 116h4.3M106.2 102.1h4.3M106.2 102.8h4.3M106.2 102.2h4.3M106.2 102.5h4.3M106.2 116.3h4.3M112.6 102h4.1M112.6 117.6h4.1M112.6 115.8h4.1"/>
<path d="M112.6 115h4.1M112.6 116.8h4.1M112.6 102.9h4.1M112.6 103.8h4.1M112.6 101.2h4.1M112.6 103h4.1M112.6 116.7h4.1M112.6 115.9h4.1M112.6 116.6h4.1M112.6 116h4.1M112.6 102.1h4.1M112.6 102.8h4.1"/>
<path d="M112.6 102.2h4.1M112.6 102.5h4.1M112.6 116.3h4.1M118.9 102h4.1M118.9 117.6h4.1M118.9 115.8h4.1M118.9 115h4.1M118.9 116.8h4.1M118.9 102.9h4.1M118.9 103.8h4.1M118.9 101.2h4.1M118.9 103h4.1"/>
<path d="M118.9 116.7h4.1M118.9 115.9h4.1M118.9 116.6h4.1M118.9 116h4.1M118.9 102.1h4.1M118.9 102.8h4.1M118.9 102.2h4.1M118.9 102.5h4.1M118.9 116.3h4.1M125.2 102h4.2M125.2 117.6h4.2M125.2 115.8h4.2"/>
<path d="M125.2 115h4.2M125.2 116.8h4.2M125.2 102.9h4.2M125.2 103.8h4.2M125.2 101.2h4.2M125.2 103h4.2M125.2 116.7h4.2M125.2 115.9h4.2M125.2 116.6h4.2M125.2 116h4.2M125.2 102.1h4.2M125.2 102.8h4.2"/>
<path d="M125.2 102.2h4.2M125.2 102.5h4.2M125.2 116.3h4.2M125.7 115.8v.9M127.9 115.8v1M131.5 102h4.2M131.5 117.6h4.2M131.5 115.8h4.2M131.5 115h4.2M131.5 116.8h4.2M131.5 102.9h4.2M131.5 103.8h4.2"/>
<path d="M131.5 101.2h4.2M131.5 103h4.2M131.5 116.7h4.2M131.5 115.9h4.2M131.5 116.6h4.2M131.5 116h4.2M131.5 102.1h4.2M131.5 102.8h4.2M131.5 102.2h4.2M131.5 102.5h4.2M131.5 116.3h4.2M137.7 102h4.3"/>
<path d="M137.7 117.6h4.3M137.7 115.8h4.3M137.7 115h4.3M137.7 116.8h4.3M137.7 102.9h4.3M137.7 103.8h4.3M137.7 101.2h4.3M137.7 103h4.3M137.7 116.7h4.3M137.7 115.9h4.3M137.7 116.6h4.3M137.7 116h4.3"/>
<path d="M137.7 102.1h4.3M137.7 102.8h4.3M137.7 102.2h4.3M137.7 102.5h4.3M137.7 116.3h4.3M144 102h4.3M144 117.6h4.3M144 115.8h4.3M144 115h4.3M144 116.8h4.3M144 102.9h4.3M144 103.8h4.3"/>
<path d="M144 101.2h4.3M144 103h4.3M144 116.7h4.3M144 115.9h4.3M144 116.6h4.3M144 116h4.3M144 102.1h4.3M144 102.8h4.3M144 102.2h4.3M144 102.5h4.3M144 116.3h4.3M150.4 102h4.1"/>
<path d="M150.4 117.6h4.1M150.4 115h4.1M150.4 116.8h4.1M150.4 102.9h4.1M150.4 103.8h4.1M150.4 101.2h4.1M150.4 103h4.1M150.4 116.7h4.1M150.4 115.9h4.1M150.4 116.6h4.1M150.4 116h4.1M150.4 102.1h4.1"/>
<path d="M150.4 102.8h4.1M150.4 102.2h4.1M150.4 102.5h4.1M150.4 116.3h4.1M152.1 115.8v.9M154.5 115.8h-4.6v.9h4.6M156.7 102h4.2M156.7 117.6h4.2M156.7 115.8h4.2M156.7 115h4.2M156.7 116.8h4.2M156.7 102.9h4.2"/>
<path d="M156.7 103.8h4.2M156.7 101.2h4.2M156.7 103h4.2M156.7 116.7h4.2M156.7 115.9h4.2M156.7 116.6h4.2M156.7 116h4.2M156.7 102.1h4.2M156.7 102.8h4.2M156.7 102.2h4.2M156.7 102.5h4.2M156.7 116.3h4.2"/>
<path d="M163 102h4.2M163 117.6h4.2M163 115.8h4.2M163 115h4.2M163 116.8h4.2M163 102.9h4.2M163 103.8h4.2M163 101.2h4.2M163 103h4.2M163 116.7h4.2M163 115.9h4.2M163 116.6h4.2"/>
<path d="M163 116h4.2M163 102.1h4.2M163 102.8h4.2M163 102.2h4.2M163 102.5h4.2M163 116.3h4.2M165.4 115.8v.1M165.4 116.7v.1M169.3 102h4.9M169.3 117.6h4.9M169.3 115.8h4.9M169.3 115h4.9"/>
<path d="M169.3 116.8h4.9M169.3 102.9h4.9M169.3 103.8h4.9M169.3 101.2h4.9M169.3 103h4.9M169.3 116.7h4.9M169.3 115.9h4.9M169.3 116.6h4.9M169.3 116h4.9M169.3 102.1h4.9M169.3 102.8h4.9M169.3 102.2h4.9"/>
<path d="M169.3 102.5h4.9M169.3 116.3h4.9M22.3 130.1h.3M22.6 128.7l-.1 .9h-.3a.49 .49 0 0 0-.4 .5 .49 .49 0 0 0 .4 .4h.3l.1 .9M22.6 129.6h-.3a.45 .45 0 0 0-.5 .5 .45 .45 0 0 0 .5 .4h.3M22.6 120.4h.1M22.6 125.9h.1M55.1 129.6h5M55.1 130.5h5M55.1 131.4h5M55.1 128.7h5M55.1 130.4h5"/>
<path d="M55.1 129.7h5M55.1 130.3h5M55.1 129.8h5M55.1 130.1h5M62.2 129.6h4.2M62.2 130.5h4.2M62.2 131.4h4.2M62.2 128.7h4.2M62.2 130.4h4.2M62.2 129.7h4.2M62.2 130.3h4.2M62.2 129.8h4.2"/>
<path d="M62.2 130.1h4.2M68.5 129.6h4.2M68.5 130.5h4.2M68.5 131.4h4.2M68.5 128.7h4.2M68.5 130.4h4.2M68.5 129.7h4.2M68.5 130.3h4.2M68.5 129.8h4.2M68.5 130.1h4.2M74.7 129.6h4.3M74.7 130.5h4.3"/>
<path d="M74.7 131.4h4.3M74.7 128.7h4.3M74.7 130.4h4.3M74.7 129.7h4.3M74.7 130.3h4.3M74.7 129.8h4.3M74.7 130.1h4.3M81.1 129.6h4.1M81.1 130.5h4.1M81.1 131.4h4.1M81.1 128.7h4.1M81.1 130.4h4.1"/>
<path d="M81.1 129.7h4.1M81.1 130.3h4.1M81.1 129.8h4.1M81.1 130.1h4.1M87.4 129.6h4.2M87.4 130.5h4.2M87.4 131.4h4.2M87.4 128.7h4.2M87.4 130.4h4.2M87.4 129.7h4.2M87.4 130.3h4.2M87.4 129.8h4.2"/>
<path d="M87.4 130.1h4.2M93.7 129.6h4.2M93.7 130.5h4.2M93.7 131.4h4.2M93.7 128.7h4.2M93.7 130.4h4.2M93.7 129.7h4.2M93.7 130.3h4.2M93.7 129.8h4.2M93.7 130.1h4.2M100 129.6h4.2M100 130.5h4.2"/>
<path d="M100 131.4h4.2M100 128.7h4.2M100 130.4h4.2M100 129.7h4.2M100 130.3h4.2M100 129.8h4.2M100 130.1h4.2M106.2 129.6h4.3M106.2 130.5h4.3M106.2 131.4h4.3M106.2 128.7h4.3M106.2 130.4h4.3"/>
<path d="M106.2 129.7h4.3M106.2 130.3h4.3M106.2 129.8h4.3M106.2 130.1h4.3M112.6 129.6h4.1M112.6 130.5h4.1M112.6 131.4h4.1M112.6 128.7h4.1M112.6 130.4h4.1M112.6 129.7h4.1M112.6 130.3h4.1M112.6 129.8h4.1"/>
<path d="M112.6 130.1h4.1M118.9 129.6h4.1M118.9 130.5h4.1M118.9 131.4h4.1M118.9 128.7h4.1M118.9 130.4h4.1M118.9 129.7h4.1M118.9 130.3h4.1M118.9 129.8h4.1M118.9 130.1h4.1M125.2 129.6h4.2M125.2 130.5h4.2"/>
<path d="M125.2 131.4h4.2M125.2 128.7h4.2M125.2 130.4h4.2M125.2 129.7h4.2M125.2 130.3h4.2M125.2 129.8h4.2M125.2 130.1h4.2M131.5 129.6h4.2M131.5 130.5h4.2M131.5 131.4h4.2M131.5 128.7h4.2M131.5 130.4h4.2"/>
<path d="M131.5 129.7h4.2M131.5 130.3h4.2M131.5 129.8h4.2M131.5 130.1h4.2M137.7 129.6h4.3M137.7 130.5h4.3M137.7 131.4h4.3M137.7 128.7h4.3M137.7 130.4h4.3M137.7 129.7h4.3M137.7 130.3h4.3M137.7 129.8h4.3"/>
<path d="M137.7 130.1h4.3M144 129.6h4.3M144 130.5h4.3M144 131.4h4.3M144 128.7h4.3M144 130.4h4.3M144 129.7h4.3M144 130.3h4.3M144 129.8h4.3M144 130.1h4.3M150.4 129.6h4.1M150.4 130.5h4.1"/>
<path d="M150.4 131.4h4.1M150.4 128.7h4.1M150.4 130.4h4.1M150.4 129.7h4.1M150.4 130.3h4.1M150.4 129.8h4.1M150.4 130.1h4.1M156.7 129.6h4.2M156.7 130.5h4.2M156.7 131.4h4.2M156.7 128.7h4.2M156.7 130.4h4.2"/>
<path d="M156.7 129.7h4.2M156.7 130.3h4.2M156.7 129.8h4.2M156.7 130.1h4.2M163 129.6h4.2M163 130.5h4.2M163 131.4h4.2M163 128.7h4.2M163 130.4h4.2M163 129.7h4.2M163 130.3h4.2M163 129.8h4.2"/>
<path d="M163 130.1h4.2M169.3 129.6h4.9M169.3 130.5h4.9M169.3 131.4h4.9M169.3 128.7h4.9M169.3 130.4h4.9M169.3 129.7h4.9M169.3 130.3h4.9M169.3 129.8h4.9M169.3 130.1h4.9M245.7 124.1h.1M245.7 125h.1"/>
<path d="M22.2 143.4a.49 .49 0 0 0-.4 .5 .49 .49 0 0 0 .4 .4M22.2 144.3h.3l.1 .8M22.2 143.4h.1M22.2 144.3h.1M22.3 143.8h.3M22.6 143.4h-.3a.44 .44 0 0 0-.5 .5 .44 .44 0 0 0 .5 .4h.3M22.6 142.5l-.1 .9h-.3M55.1 157.7h.1M55.1 142.5h5M55.1 143.4h5M55.1 144.3h5M55.1 145.1h5"/>
<path d="M55.1 157.6h119.1M55.1 157.1h119.1M55.1 155.4h119.1M55.1 144.2h5M55.1 143.5h5M55.1 144.1h5M55.1 143.8h5M62.2 142.5h4.2M62.2 143.4h4.2M62.2 144.3h4.2M62.2 145.1h4.2M62.2 144.2h4.2"/>
<path d="M62.2 143.5h4.2M62.2 144.1h4.2M62.2 143.8h4.2M68.5 142.5h4.2M68.5 143.4h4.2M68.5 144.3h4.2M68.5 145.1h4.2M68.5 144.2h4.2M68.5 143.5h4.2M68.5 144.1h4.2M68.5 143.8h4.2M74.7 142.5h4.3"/>
<path d="M74.7 143.4h4.7v.9h-4.7M74.7 145.1h4.3M74.7 144.3h4.3M74.7 144.2h4.3M74.7 143.5h4.3M74.7 144.1h4.3M74.7 143.8h4.3M77.2 143.4v.9M81.1 142.5h4.1M81.1 143.4h4.1M81.1 144.3h4.1M81.1 145.1h4.1"/>
<path d="M81.1 144.2h4.1M81.1 143.5h4.1M81.1 144.1h4.1M81.1 143.8h4.1M87.4 142.5h4.2M87.4 143.4h4.2M87.4 144.3h4.2M87.4 145.1h4.2M87.4 144.2h4.2M87.4 143.5h4.2M87.4 144.1h4.2M87.4 143.8h4.2"/>
<path d="M90.4 143.4h.1M90.4 144.3h.1M92.6 143.4h.1M92.6 144.3h.1M93.7 142.5h4.2M93.7 143.4h4.2M93.7 144.3h4.2M93.7 145.1h4.2M93.7 144.2h4.2M93.7 143.5h4.2M93.7 144.1h4.2M93.7 143.8h4.2"/>
<path d="M100 142.5h4.2M100 143.4h4.2M100 144.3h4.2M100 145.1h4.2M100 144.2h4.2M100 143.5h4.2M100 144.1h4.2M100 143.8h4.2M101.4 143.4v.9M103.6 143.4v.9M106.2 142.5h4.3M106.2 143.4h4.3"/>
<path d="M106.2 144.3h4.3M106.2 145.1h4.3M106.2 144.2h4.3M106.2 143.5h4.3M106.2 144.1h4.3M106.2 143.8h4.3M112.6 142.5h4.1M112.6 143.4h4.1M112.6 144.3h4.1M112.6 145.1h4.1M112.6 144.2h4.1M112.6 143.5h4.1"/>
<path d="M112.6 144.1h4.1M112.6 143.8h4.1M118.9 142.5h4.1M118.9 143.4h4.1M118.9 144.3h4.1M118.9 145.1h4.1M118.9 144.2h4.1M118.9 143.5h4.1M118.9 144.1h4.1M118.9 143.8h4.1M125.2 142.5h4.2M125.2 143.4h4.2"/>
<path d="M125.2 144.3h4.2M125.2 145.1h4.2M125.2 144.2h4.2M125.2 143.5h4.2M125.2 144.1h4.2M125.2 143.8h4.2M125.7 143.4v.9M127.9 143.4v.9M130.1 143.4h.1M130.1 144.3h.1M131.5 142.5h4.2M131.5 143.4h4.2"/>
<path d="M131.5 144.3h4.2M131.5 145.1h4.2M131.5 144.2h4.2M131.5 143.5h4.2M131.5 144.1h4.2M131.5 143.8h4.2M137.7 142.5h4.3M137.7 143.4h4.3M137.7 144.3h4.3M137.7 145.1h4.3M137.7 144.2h4.3M137.7 143.5h4.3"/>
<path d="M137.7 144.1h4.3M137.7 143.8h4.3M144 142.5h4.3M144 143.4h4.3M144 144.3h4.3M144 145.1h4.3M144 144.2h4.3M144 143.5h4.3M144 144.1h4.3M144 143.8h4.3M150.4 142.5h4.1M150.4 145.1h4.1"/>
<path d="M150.4 144.3h4.1M150.4 144.2h4.1M150.4 143.5h4.1M150.4 144.1h4.1M150.4 143.8h4.1M152.1 143.4v.9M154.5 143.4h-4.6v.9h4.6M156.7 142.5h4.2M156.7 143.4h4.2M156.7 144.3h4.2M156.7 145.1h4.2M156.7 144.2h4.2"/>
<path d="M156.7 143.5h4.2M156.7 144.1h4.2M156.7 143.8h4.2M163 142.5h4.2M163 143.4h4.2M163 144.3h4.2M163 145.1h4.2M163 144.2h4.2M163 143.5h4.2M163 144.1h4.2M163 143.8h4.2M165.4 143.4h.1"/>
<path d="M165.4 144.3h.1M167.6 144.3h.1M169.3 142.5h4.9M169.3 143.4h4.9M169.3 144.3h4.9M169.3 145.1h4.9M169.3 144.2h4.9M169.3 143.5h4.9M169.3 144.1h4.9M169.3 143.8h4.9M179.9 157.7h.1M186.4 173h105.7v3.3h-105.7z"/>
<path d="M186.4 176.3v30.3M188.2 176.3h103.9M228.7 176.3v30.3M186.4 199.5h105.7M186.4 195.9h105.7M186.4 192.3h105.7M186.4 188.7h105.7M186.4 186h42.3M194.9 186v13.5M207.4 186v13.5M221 186v13.5M277.8 199.5v3.5"/>
<path d="M186.4 203h105.7M251.4 203v3.6M268.8 203v3.6"/>
</g>
<g fill="#000" stroke="#000" stroke-width=".21">
<path d="M20.1 23.8l1.5 1.6-2-1zM22.5 26l2 1-.4 .6zM32.7 25.1l.3 2.2h-.7zM47.9 25.1l.4 2.2h-.7zM20.5 45.5l1.5 1.6-1.9-1.1zM22.5 47.6l2 1.2-.5 .5zM47.6 59h.7l-.4 2.2zM47.9 47.4l.4 2.2h-.7zM47.6 45.2h.7l-.4 2.2zM47.9 75l.4 2.2h-.7zM47.6 72.8h.7l-.4 2.2zM47.9 61.2l.4 2.2h-.7z"/>
<path d="M47.6 86.5h.7l-.4 2.2zM47.9 88.7l.4 2.2h-.7zM47.6 100.3h.7l-.4 2.2zM47.7 114.1h.8l-.4 2.2zM48.1 102.5l.4 2.2h-.8zM48.4 116.3l.4 2.2h-.7zM174.2 111.1l3.3-.6v1.1zM40.6 125.9l.4 2.2h-.8zM48.1 127.9h.7l-.4 2.2zM48.5 130.1l.3 2.2h-.7zM55.1 134.3l2.2-.4v.7zM65.6 133.9l2.2 .4-2.2 .3z"/>
<path d="M67.8 134.3l2.2-.4v.8zM83.3 133.9l2.2 .4-2.2 .4zM85.5 134.3l2.2-.3v.7zM91 134l2.2 .3-2.2 .4zM161.5 124.9l3.3-.6v1.1zM32.3 155.5h.7l-.3 2.2zM40.2 155.5h.8l-.4 2.2zM48.1 141.6h.7l-.3 2.2zM48.1 155.5h.7l-.3 2.2zM48.5 143.8l.3 2.2h-.7zM75 150.9l2.2 .3-2.2 .4zM79.4 151.2l2.2-.3v.7z"/>
<path d="M55.1 171.6l2.2-.3v.7zM75 171.3l2.2 .3-2.2 .4zM79.4 171.6l2.2-.3v.7zM99.2 171.3l2.2 .3-2.2 .4zM103.6 171.6l2.3-.3v.7zM123.5 171.3l2.2 .3-2.2 .4zM127.9 171.6l2.2-.4v.7zM147.7 171.2l2.2 .4-2.2 .3zM152.1 171.4l2.2-.4v.8zM172 171l2.2 .4-2.2 .4zM55.1 183l2.2-.4v.7zM172 182.5l2.2 .4-2.2 .3z"/>
</g>
<g font-size="4.9">
<text x="208" y="112.1">CURTAIN</text>
<text x="193.9" y="125.5">WINDOW</text>
<text x="195.2" y="131">800 x 250</text>
</g>
<g font-size="4.6">
<text x="249.1" y="72.5">BOTTOM EDGE</text>
<text x="247.5" y="131.6">TOP MOUNTING</text>
</g>
<g font-size="3.1">
<text x="13.5" y="19.4" transform="rotate(36 13.5 19.4)">Ø50</text>
<text x="14.3" y="40.6" transform="rotate(40 14.3 40.6)">Ø32</text>
<text x="47.9" y="39.8" transform="rotate(-90 47.9 39.8)">1000</text>
<text x="47.9" y="56.8" transform="rotate(-90 47.9 56.8)">625</text>
<text x="47.9" y="70.6" transform="rotate(-90 47.9 70.6)">625</text>
<text x="33.8" y="83.4" transform="rotate(-90 33.8 83.4)">6000</text>
<text x="47.9" y="84.4" transform="rotate(-90 47.9 84.4)">625</text>
<text x="47.9" y="97.1" transform="rotate(-90 47.9 97.1)">625</text>
<text x="48" y="110.9" transform="rotate(-90 48 110.9)">625</text>
<text x="48.4" y="125.2" transform="rotate(-90 48.4 125.2)">625</text>
<text x="58.6" y="134.2">575</text>
<text x="73.9" y="134.3">800</text>
<text x="98.5" y="134.3">350</text>
<text x="48.4" y="138.3" transform="rotate(-90 48.4 138.3)">625</text>
<text x="40.6" y="145.3" transform="rotate(-90 40.6 145.3)">1440</text>
<text x="48.4" y="152" transform="rotate(-90 48.4 152)">625</text>
<text x="84.7" y="151.2">100</text>
<text x="62" y="171.6">1000</text>
<text x="86" y="171.6">1000</text>
<text x="110.3" y="171.6">1000</text>
<text x="135.4" y="171.5">1000</text>
<text x="158.7" y="171.4">1000</text>
<text x="110.3" y="182.9">5400</text>
</g>
<g font-size="2.8">
<text x="187.6" y="179.2">TITLE:- CURTAIN COVER</text>
<text x="260.6" y="179.1">NIHVA TECHNOLOGIES</text>
<text x="264.8" y="182.3">PVT. LTD. PUNE</text>
</g>
<g font-size="2.5">
<text x="229.7" y="191.3">CLIENT - NIHVA TECHNOLOGIES PVT.LTD</text>
<text x="229.6" y="194.9">LOCATION -</text>
<text x="108.7" y="198.5">Date</text>
<text x="127.6" y="198.2">Revised By</text>
<text x="229.6" y="198.5">PRODUCT - CURTAIN COVER</text>
<text x="230.5" y="202.1">DWG NO:-NIHVA/22-23/VDR/28</text>
<text x="279" y="202.1">REV- 0</text>
<text x="229.3" y="205.7">SCALE: NTS</text>
<text x="251.9" y="205.7">SCALE:--</text>
<text x="264.3" y="205.7">1:1</text>
<text x="269.9" y="205.7">SHEET: 01 OF 01</text>
</g>
<g font-size="2.1">
<text x="265.3" y="184.4">Tel : 020 66304033</text>
<text x="197.4" y="188.1">NAME</text>
<text x="210.9" y="188.2">DATE</text>
<text x="221.5" y="188">SIGN</text>
<text x="261.6" y="188.4">Website:- www.nihva.com</text>
<text x="264.1" y="186.5">Email:- info@nihva.com</text>
</g>
<g font-size="1.9">
<text x="186.8" y="191.2">DRAWN</text>
<text x="196.5" y="191.1">KISHAN</text>
<text x="208" y="191.1">20/05/2022</text>
<text x="186.7" y="194.4">CHECK</text>
<text x="186.8" y="198">APPRD.</text>
<text x="196.5" y="194.7">P. JAIN</text>
<text x="208.1" y="194.7">20/05/2022</text>
<text x="196.6" y="198.3">V. TARAK</text>
<text x="208.1" y="198.4">20/05/2022</text>
</g>
<text font-size="1.8" x="193" y="205.4">ALL DIMENSION ARE IN mm</text>
<text font-size="1.6" x="186.8" y="201.7">If any queries contact : design@nihva.com</text>
</svg>
